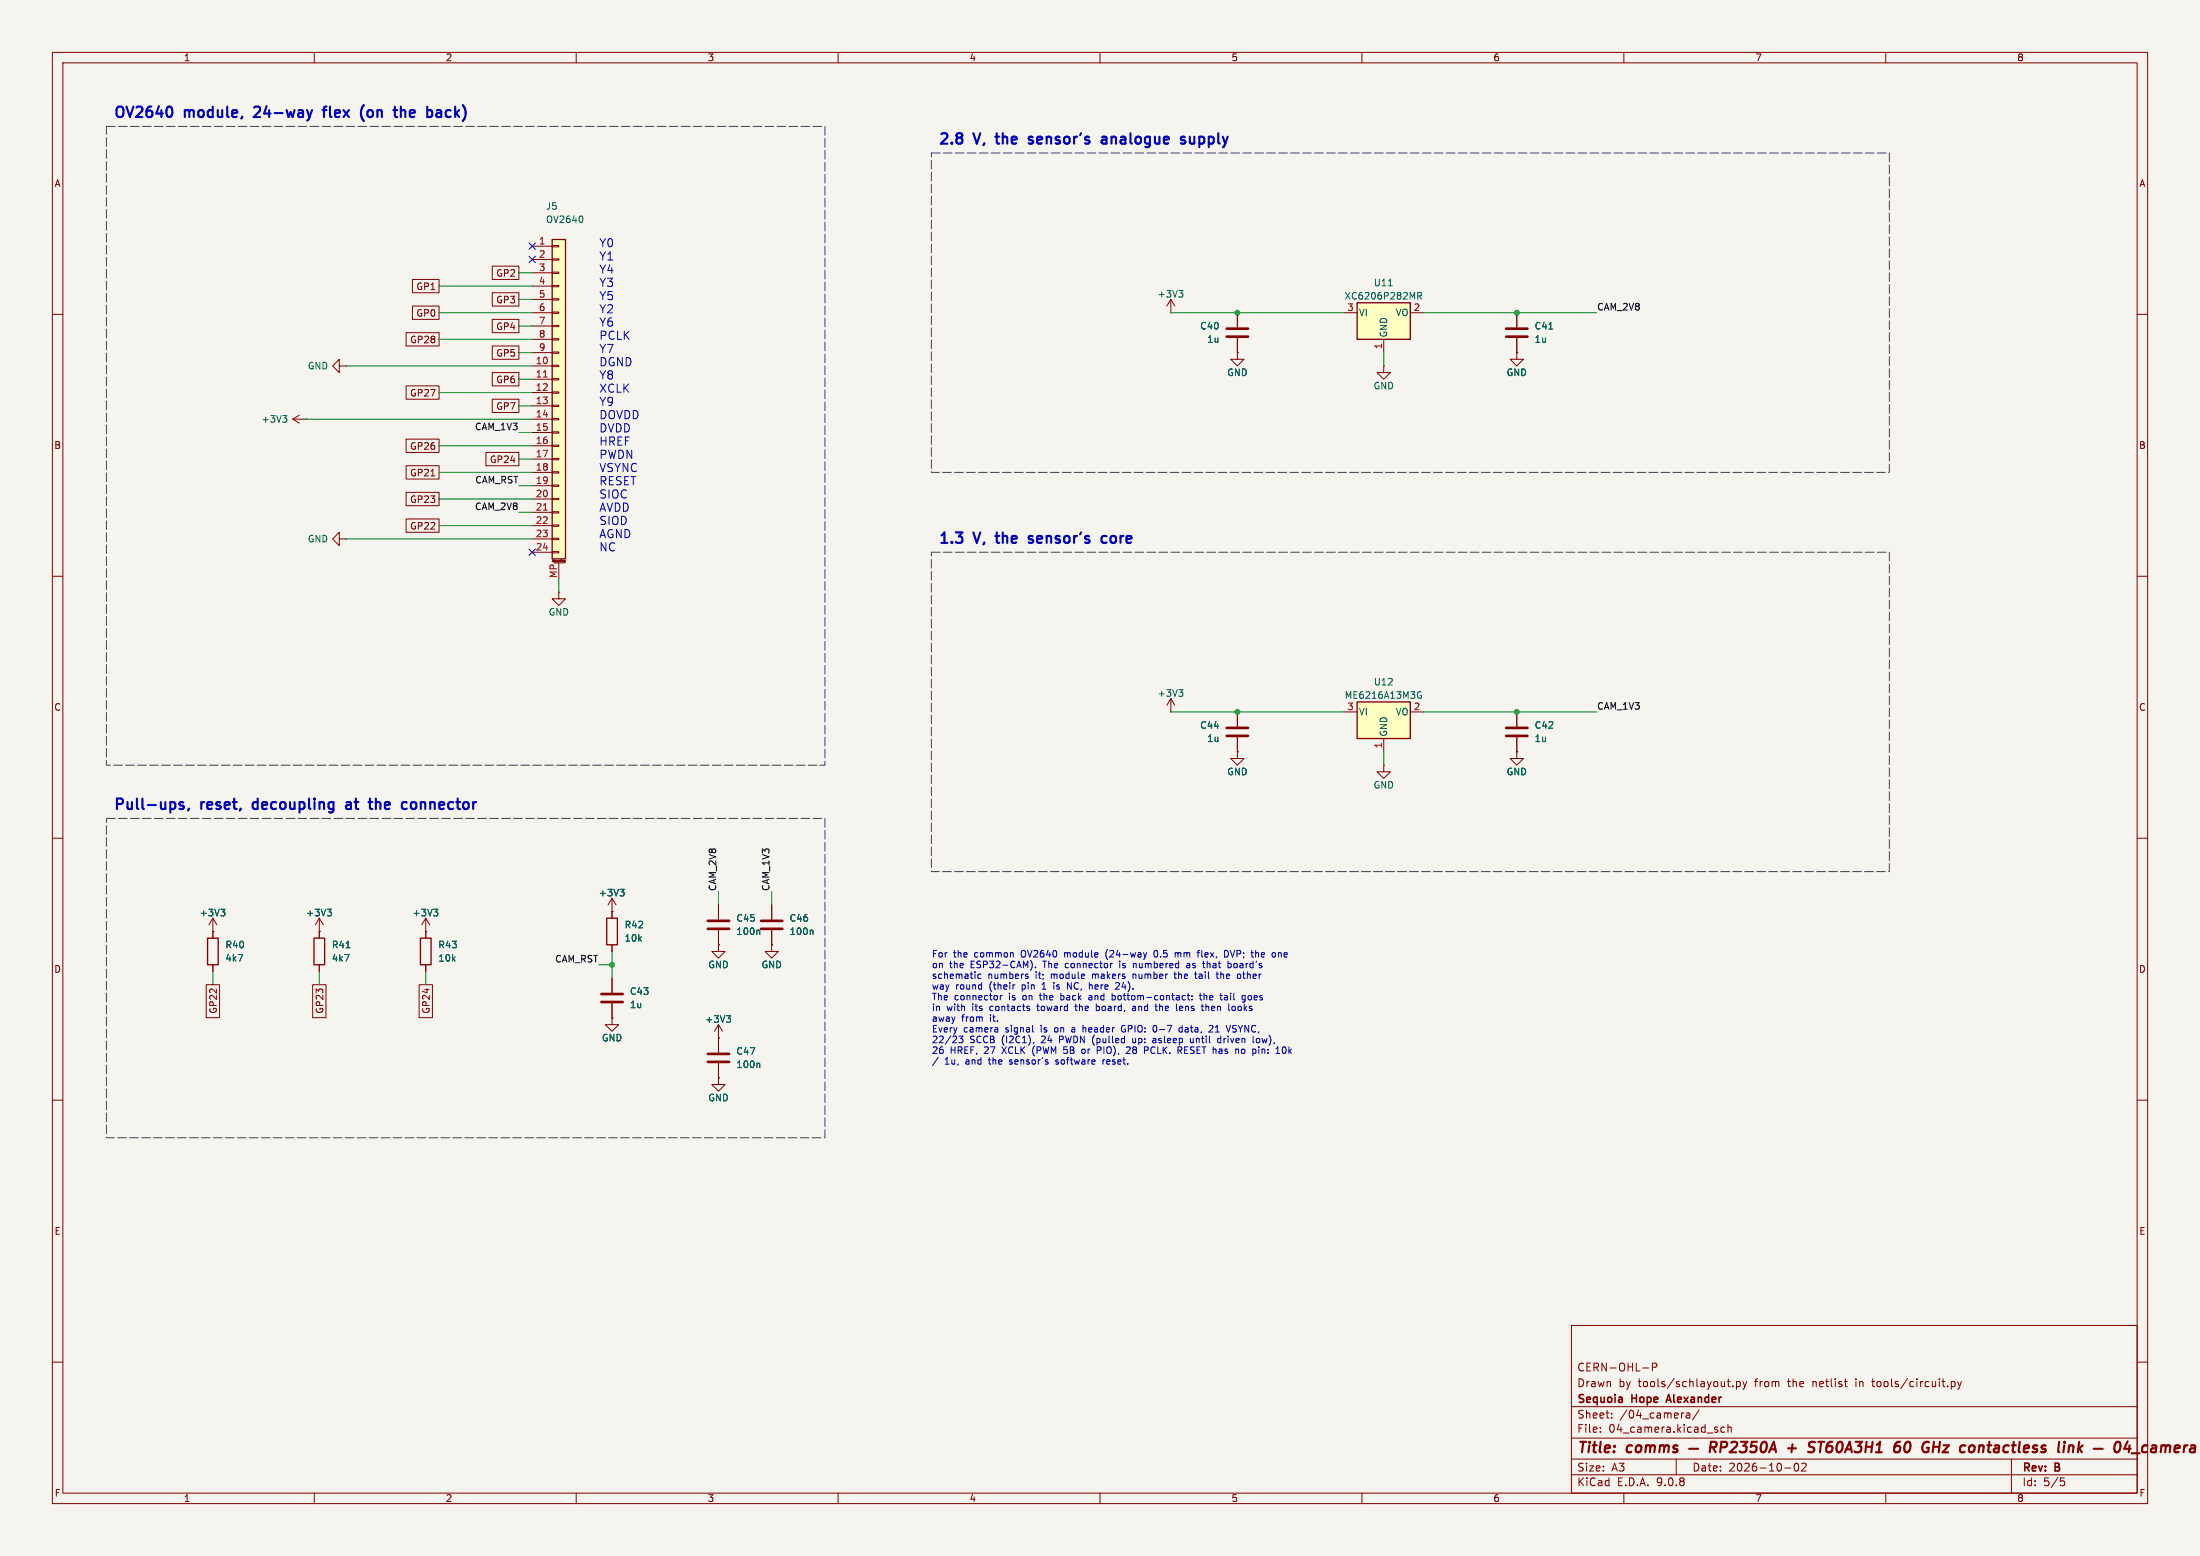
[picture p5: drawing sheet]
<svg xmlns="http://www.w3.org/2000/svg" width="420mm" height="297mm" viewBox="0 0 420 297" stroke-linecap="round" stroke-linejoin="round" font-family="sans-serif">
<path d="M0 0h420v297h-420z" fill="#f5f4ef" stroke="#f5f4ef" stroke-width=".19"/>
<g fill="none" stroke="#840000" stroke-width=".19">
<path d="M10 10h400v277h-400zM12 12h396v273h-396zM60 10v2M110 10v2M160 10v2M210 10v2M260 10v2M310 10v2M360 10v2M10 60h2M236.2 67.3v1.3h1.3l-1.3 1.3-1.3-1.3h1.3M236.2 67.3h.1"/>
<path d="M289.6 67.3v1.3h1.2l-1.2 1.3-1.3-1.3h1.3M289.6 67.3h.1M408 60h2M10 110h2M408 110h2M10 160h2M264.2 146.1v1.2h1.2l-1.2 1.3-1.3-1.3h1.3M264.2 146.1h.1M289.6 143.5v1.3h1.2l-1.2 1.3-1.3-1.3h1.3M289.6 143.5h.1M408 160h2M81.3 177.8v1.3"/>
<path d="M81.3 184.2v1.2M10 210h2M408 210h2M300 253h108v32h-108zM10 260h2M300 278.5h108M300 274.5h108M300 268.5h108M305.5 273.2v.2M305.5 272.5v.1M307.7 270.5v.2M307.7 269.8v.1"/>
<path d="M313.6 261.1h1.1M315.4 261l.8-.1 .1-.2-.1-.4-.2-.1h-.6v1.5M320 278.5v3M321.9 269.8h.6l.1 .9M322.6 270l-.5 .1a.29 .29 0 0 0-.2 .3 .29 .29 0 0 0 .2 .3l.5-.1M324.4 269.1l-1.3 1.9M329.2 272.5l-.4-.1-.3 .3 .2 .6h.5M329.7 263.7h.6M329.9 272.5l.2-.1 .3 .1 .1 .9M329.9 271.9v1.5M330 264.6l.3 .1M330.8 264.5v.2"/>
<path d="M331.5 263.8l.4-.1 .3 .3-.1 .6h-.6M331.5 263.7v1.5M332.7 263.7l.4 1M333.1 264.7l-.4 .5M333.4 263.7l-.3 1M342.7 279.4l.2-.1a.8 .8 0 0 1 .5 .7 .8 .8 0 0 1-.5 .8l-.2-.2-.2-.4zM343.9 279.4l.6-.1 .2 .1 .1 .3-.9 1.1h.9M352.1 263.7h.6M352.5 264.7h.2M357.3 263.7h.6M372.5 263.8l.4-.1 .3 .3-.1 .6h-.6M372.5 263.7v1.5"/>
<path d="M373.7 263.7l.4 1M374.1 264.7l-.4 .5M374.4 263.7l-.3 1M384 278.5v6.5M408 260h2M60 285v2M110 285v2M160 285v2M210 285v2M260 285v2M300 281.5h108M310 285v2"/>
<path d="M340.7 280.2h1.2M360 285v2M393.4 282.1h.7M393.5 282.7h.4l.3 .2-.2 .6-.5 .1"/>
</g>
<g fill="none" stroke="#840000" stroke-width=".4">
<path d="M322.5 276.5h1.7M326.5 276.3h.8a.55 .55 0 0 0 .4-.5 .55 .55 0 0 0-.3-.6h-.8l-.2 2M327 276.3l.5 .9M328.5 276.3h.8a.55 .55 0 0 0 .4-.5 .55 .55 0 0 0-.3-.6h-.8l-.2 2M330.5 275.4l.3-.2h.5l.3 .2v.4l-.1 .3-1.3 1.1h1.2M332.3 275.2h1.3l-.8 .8 .6 .2-.1 .8-.3 .2h-.6l-.3-.2M335.4 275.2h-1l-.2 1 .3-.2 .7 .1 .1 .2-.1 .7-.3 .2h-.5l-.3-.2M336.4 275.4a.46 .46 0 0 1 .5-.2 .46 .46 0 0 1 .4 .4 1.15 1.15 0 0 1-.8 1.6l-.2-.1a1.54 1.54 0 0 1 .1-1.7zM337.7 277.2l.9-2 .4 2M338 276.6h.9M341.3 276.4h1.6M342.2 275.7l-.2 1.5"/>
<path d="M346.5 275.3a.85 .85 0 0 0-1 .1l-.2 .2M347.1 275.2h1.2M347.7 275.2l-.3 2M363.8 275.4a.46 .46 0 0 1 .5-.2 .46 .46 0 0 1 .4 .4 1.15 1.15 0 0 1-.8 1.6l-.2-.1a1.54 1.54 0 0 1 .1-1.7zM369.1 276.2h1.1M370.3 275.2l-.2 2M371 275.9h1.1l-1.2 1.3h1M378.5 275.9l.2 .3-.1 1M396.9 275.2l-.2 2M397 276.4l.4 .8M397.6 275.9l-.9 .7M406.2 275.1l-.7 1.4h1.3"/>
<path d="M406.5 275.9l-.1 1.3M406.9 277.4h1.6M410 276a.66 .66 0 0 0-1 .3l-.1 .5 .2 .3h.7M410.8 276h.8l-.1 1.2M411.6 276.3l-.6 .1a.4 .4 0 0 0-.4 .4 .4 .4 0 0 0 .3 .4l.6-.1M412.6 276.1a.49 .49 0 0 1 .9 .1M412.6 275.9l-.1 1.3M413.5 276.2a.5 .5 0 0 1 .8-.2l-.1 1.2M413.5 276.2l-.2 1M415.1 276.5l1-.2v-.3h-.8l-.2 .9 .2 .3 .6-.1M417 275.9l-.1 1.3M417.6 275.9l-.4 .1-.2 .3"/>
<path d="M418.3 276h.7v1.2M419.1 276.3l-.7 .1a.4 .4 0 0 0-.4 .4 .4 .4 0 0 0 .3 .4l.7-.1"/>
</g>
<path d="M318.2 267.3h.7M318.5 266.2l-.5 1.5" fill="none" stroke="#840000" stroke-width=".3"/>
<path d="M80.3 179.1h2v5.1h-2z" fill="none" stroke="#840000" stroke-width=".25"/>
<path d="M259.1 134h10.1v7h-10.1z" fill="#ffffc2"/>
<path d="M259.1 134h10.1v7h-10.1zM39.6 179.1h2.1v5.1h-2.1zM59.9 179.1h2.1v5.1h-2.1zM115.8 175.3h2.1v5h-2.1z" fill="none" stroke="#840000" stroke-width=".25"/>
<g fill="none" stroke="#840000" stroke-width=".19">
<path d="M57.1 79.2l-1.2 .8M264.2 69.9v1.2h1.2l-1.2 1.3-1.3-1.3h1.3M264.2 69.9h.1M55.9 80l1.2 .8M55.9 80h2.5M58.4 80h.1M256.5 135.9h2.6M269.2 135.9h2.6M264.2 141v2.5M40.6 177.8h.1M40.6 175.3v3.8M40.6 175.3l-.7 1.2"/>
<path d="M40.6 175.3l.8 1.2M61 177.8h.1M61 175.3v3.8M61 175.3l-.8 1.2M61 175.3l.7 1.2M81.3 177.8h.1M81.3 175.3l-.8 1.2M81.3 175.3l.7 1.2M81.3 175.3v2.5M116.8 174h.1M116.8 171.5v3.8M116.8 171.5l-.7 1.2"/>
<path d="M116.8 171.5l.8 1.2M137.2 172.7v2.8M137.2 177.5v2.8M147.3 172.7v2.8M147.3 177.5v2.8M40.6 184.2v1.2M61 184.2v1.2M116.8 194.3v1.3h1.3l-1.3 1.3-1.2-1.3h1.2M116.8 194.3h.1M116.8 180.3v1.3M116.8 186.7v2.8M116.8 191.5v2.8"/>
<path d="M137.2 198.1h.1M137.2 180.3v1.3h1.2l-1.2 1.3-1.3-1.3h1.3M137.2 180.3h.1M137.2 195.6v5.3M137.2 195.6l-.8 1.3M137.2 195.6l.7 1.3M147.3 180.3v1.3h1.3l-1.3 1.3-1.3-1.3h1.3M147.3 180.3h.1M137.2 205.7v1.3h1.2l-1.2 1.3-1.3-1.3h1.3M137.2 205.7h.1M137.2 202.9v2.8"/>
</g>
<g fill="none" stroke="#006464" stroke-width=".19">
<path d="M54 79.3h.8l-.5 .5M54.5 79.8l.3 .2v.3l-.3 .3M271.1 132.8h.3l-.1 .4h-.5l-.2-.2M271.3 132.1h-.5l-.2 .2M42.2 173.6h.7l-.4 .4M42.7 174l.2 .3v.3l-.2 .2M62.5 173.6h.8l-.5 .4M63 174l.3 .3v.3l-.3 .2M82.8 173.6h.8l-.4 .4M83.3 174l.3 .3v.3l-.3 .2M118.4 169.7h.7l-.4 .5M118.9 170.2l.2 .3v.3l-.2 .2"/>
<path d="M144.9 177.5l.1 .2v.7M155 177.5l.2 .2v.7M66.1 180.9h.7M138.7 193.9h.8l-.5 .5M139.2 194.4l.3 .2v.3l-.3 .2M144.9 202.9l.1 .2v.7"/>
</g>
<path d="M135.1 175.8h4.1M135.1 177.3h4.1M145.3 175.8h4.1M145.3 177.3h4.1M114.8 189.7h4.1M114.8 191.3h4.1M135.1 201.2h4.1M135.1 202.7h4.1" fill="none" stroke="#840000" stroke-width=".51"/>
<path d="M105.4 45.7h2.5v61h-2.5z" fill="#ffffc2"/>
<path d="M105.4 45.7h2.5v61h-2.5z" fill="none" stroke="#840000" stroke-width=".25"/>
<g fill="none" stroke="#840000" stroke-width=".19">
<path d="M101.6 47h3.8M101.6 49.5h3.8M101.6 52.1h3.8M101.6 54.6h3.8M101.6 57.2h3.8M101.6 59.7h3.8M105.4 46.9h1.3v.2h-1.3zM105.4 49.4h1.3v.3h-1.3zM105.4 51.9h1.3v.3h-1.3zM105.4 54.5h1.3v.2h-1.3zM105.4 57h1.3v.3h-1.3zM105.4 59.6h1.3v.2h-1.3z"/>
<path d="M223.5 59.7h.1M223.5 57.2l-.7 1.2M223.5 57.2l.8 1.2M223.5 57.2v2.5M236.2 59.7v2.8M289.6 59.7v2.8M64.8 69.9v-1.3l-1.3 1.3 1.3 1.2v-1.2h1.2M66 69.9h.1M101.6 62.2h3.8M101.6 64.8h3.8M101.6 67.3h3.8M101.6 69.9h3.8"/>
<path d="M101.6 72.4h3.8M101.6 74.9h3.8M101.6 77.5h3.8M105.4 62.1h1.3v.3h-1.3zM105.4 64.6h1.3v.3h-1.3zM105.4 67.2h1.3v.2h-1.3zM105.4 69.7h1.3v.3h-1.3zM105.4 72.3h1.3v.2h-1.3zM105.4 74.8h1.3v.3h-1.3zM105.4 77.3h1.3v.3h-1.3zM105.4 79.9h1.3v.2h-1.3zM236.2 64.5v2.8"/>
<path d="M289.6 64.5v2.8M101.6 80h3.8M101.6 82.6h3.8M101.6 85.1h3.8M101.6 87.6h3.8M101.6 90.2h3.8M101.6 92.7h3.8M101.6 95.3h3.8M101.6 97.8h3.8M105.4 82.4h1.3v.3h-1.3zM105.4 85h1.3v.2h-1.3zM105.4 87.5h1.3v.3h-1.3z"/>
<path d="M105.4 90h1.3v.3h-1.3zM105.4 92.6h1.3v.2h-1.3zM105.4 95.1h1.3v.3h-1.3zM105.4 97.7h1.3v.2h-1.3zM64.8 102.9v-1.3l-1.3 1.3 1.3 1.2v-1.2h1.2M66 102.9h.1M101.6 100.3h3.8M101.6 102.9h3.8M101.6 105.4h3.8M105.4 100.2h1.3v.3h-1.3zM105.4 102.7h1.3v.3h-1.3zM105.4 105.3h1.3v.2h-1.3z"/>
<path d="M105.7 107.4h2M106.7 113v1.3h1.2l-1.2 1.3-1.3-1.3h1.3M106.7 113h.1M106.7 107.4v3.1M107.7 107.3v.1M107.7 107.2h.1M107.7 107v.2M107.7 107h.2l-.1 .3M107.7 107.2h.2M107.7 107h.1M107.7 107.4h.1M107.8 107.3v.1"/>
<path d="M223.5 135.9h.1M223.5 133.4v2.5M223.5 133.4l-.7 1.2M223.5 133.4l.8 1.2M236.2 135.9v2.8M289.6 135.9v2.8M236.2 143.5v1.3h1.3l-1.3 1.3-1.3-1.3h1.3M236.2 143.5h.1M236.2 140.7v2.8M289.6 140.7v2.8"/>
</g>
<path d="M103.7 72h.8M103.7 97.4h.8" fill="none" stroke="#a90000" stroke-width=".19"/>
<path d="M111.1 41.3l.2 .4-.2 .7M225 55.4h.8l-.4 .5M225.6 55.9l.2 .3v.3l-.2 .2M295.7 62.8h.7M225 131.6h.8l-.4 .5M225.6 132.1l.2 .3v.3l-.2 .2" fill="none" stroke="#006464" stroke-width=".19"/>
<path d="M234.2 62.7h4.1M234.2 64.3h4.1M287.5 62.7h4.1M287.5 64.3h4.1M234.2 138.9h4.1M287.5 138.9h4.1M234.2 140.5h4.1M287.5 140.5h4.1" fill="none" stroke="#840000" stroke-width=".51"/>
<path d="M259.1 57.8h10.1v7h-10.1z" fill="#ffffc2"/>
<path d="M259.1 57.8h10.1v7h-10.1z" fill="none" stroke="#840000" stroke-width=".25"/>
<g fill="none" stroke="#840000" stroke-width=".19">
<path d="M78.7 58.4h5.1v2.6h-5.1zM78.7 53.3h5.1v2.6h-5.1zM94 55.9h5.1v2.5h-5.1zM94 50.8h5.1v2.5h-5.1zM236.2 59.7v2.8M256.5 59.7h2.6M269.2 59.7h2.6M289.6 59.7v2.8M77.5 73.7h6.3v2.5h-6.3zM77.5 63.5h6.3v2.5h-6.3zM94 61h5.1v2.5h-5.1zM94 76.2h5.1v2.5h-5.1z"/>
<path d="M94 71.1h5.1v2.6h-5.1zM94 66h5.1v2.6h-5.1zM236.2 67.3h.1M236.2 64.5v2.8M264.2 64.8v2.5M289.6 67.3h.1M289.6 64.5v2.8M77.5 88.9h6.3v2.5h-6.3zM77.5 94h6.3v2.5h-6.3zM77.5 83.8h6.3v2.6h-6.3zM77.5 99.1h6.3v2.5h-6.3zM82.3 90.8h.7"/>
<path d="M92.8 86.4h6.3v2.5h-6.3zM236.2 135.9v2.8M289.6 135.9v2.8M236.2 143.5h.1M236.2 140.7v2.8M289.6 143.5h.1M289.6 140.7v2.8M40.6 177.8h.1M40.6 177.8v1.3M61 177.8h.1M61 177.8v1.3M81.3 177.8h.1"/>
<path d="M81.3 177.8v1.3M116.8 174h.1M116.8 174v1.3M137.2 172.7v2.8M137.2 177.5v2.8M147.3 172.7v2.8M147.3 177.5v2.8M39.4 188h2.5v6.3h-2.5zM40.6 184.2v1.2M59.7 188h2.5v6.3h-2.5zM61 184.2v1.2M80 188h2.6v6.3h-2.6z"/>
<path d="M81.3 184.2v1.2M116.8 194.3h.1M116.8 180.3v1.3M116.8 186.7v2.8M116.8 191.5v2.8M137.2 198.1h.1M137.2 180.3h.1M137.2 198.1v2.8M147.3 180.3h.1M137.2 205.7h.1M137.2 202.9v2.8"/>
</g>
<g fill="none" stroke="#006464" stroke-width=".19">
<path d="M265.1 54.6h.7M270.7 56.5l.6-.1 .1-.2-.1-.3-.6-.1v1.3M271 56.5l.4 .6M295.7 62.8h.7M42.2 173.6h.7l-.4 .4M42.7 174l.2 .3v.3l-.2 .2M62.5 173.6h.8l-.5 .4M63 174l.3 .3v.3l-.3 .2M82.8 173.6h.8l-.4 .4M83.3 174l.3 .3v.3l-.3 .2M118.4 169.7h.7l-.4 .5M118.9 170.2l.2 .3v.3l-.2 .2"/>
<path d="M144.9 177.5l.1 .2v.7M155 177.5l.2 .2v.7M66.1 180.9h.7M138.7 193.9h.8l-.5 .5M139.2 194.4l.3 .2v.3l-.3 .2M144.9 202.9l.1 .2v.7"/>
</g>
<g fill="none" stroke="#009600" stroke-width=".19">
<path d="M83.8 59.7h17.8M83.8 54.6h17.8M99.1 52.1h2.5M99.1 57.2h2.5M223.5 59.7h33M271.8 59.7h33M66 69.9h35.6M83.8 74.9h17.8M83.8 64.8h17.8M99.1 62.2h2.5M99.1 67.3h2.5M99.1 72.4h2.5"/>
<path d="M99.1 77.5h2.5M264.2 67.3v2.6M58.4 80h43.2M83.8 85.1h17.8M83.8 90.2h17.8M83.8 95.3h17.8M99.1 82.6h2.5M99.1 87.6h2.5M99.1 92.7h2.5M99.1 97.8h2.5M66 102.9h35.6M83.8 100.3h17.8"/>
<path d="M106.7 110.5v2.5M223.5 135.9h33M271.8 135.9h33M264.2 143.5v2.6M137.2 170.2v2.5M147.3 170.2v2.5M40.6 185.4v2.6M61 185.4v2.6M81.3 185.4v2.6M114.3 184.2h2.5M116.8 181.6v5.1"/>
</g>
<path d="M101 46.4l1.2 1.2M101 48.9l1.2 1.2M102.2 46.4l-1.2 1.2M102.2 48.9l-1.2 1.2M101 104.8l1.2 1.2M102.2 104.8l-1.2 1.2" fill="none" stroke="#000084" stroke-width=".19"/>
<g fill="none" stroke="#0000c2" stroke-width=".4">
<path d="M32.6 20.4a1.5 1.5 0 0 1 0 1.8M48.6 20.4l-.1 .1M49.6 21.2l-1.2 1.1h1.3M61.6 21h.7M62.3 20.3l-.4 .1v.2v1.7M69.2 22.7l.3 .4M69.5 20.1l-.3 .3M70.5 21l-.4 .4v.6l.4 .3M76.5 21.2a.5 .5 0 0 1 .9 .1v1M76.5 20.3v2M83.6 21h.3l.3 .3v1M84.2 22.2l-.6 .1"/>
<path d="M84.2 21.5l-.6 .1M190 26.1h.8M197.1 26.2l-.4-.1-.3 .3 .1 .3 .6 .2v.4h-.7M210.3 27.1l.3 .3 .6-.1M210.4 26.2h.7l.1 1.2M211.2 26.6l-.6 .1-.3 .2M225.7 26.1l.5 .1M225.7 26.8l.5 .1 .1 .2-.3 .3h-.4M227.1 26.1l.1 1.2h.7M190 102.3h.8M197.1 102.4l-.4-.1-.3 .3 .1 .3 .6 .2v.4h-.7M210.3 103.2l.4 .4 .5-.1"/>
<path d="M211.2 102.4l-.5-.1-.4 .4M35 153.2l-.5-.1-.3 .3 .1 .3 .7 .2v.4h-.8M36 154.3l-.1 .4M48.3 153.3v.9M66.1 153.2l.6-.1 .3 .3M67 153.6l-.7 .1a.39 .39 0 0 0-.3 .3 .39 .39 0 0 0 .3 .4l.7-.1M71.8 152.4v2M72.3 153.1l-.5 .2M79.3 153.2a.54 .54 0 0 0-.9 .3v.5a.54 .54 0 0 0 .9 .3"/>
</g>
<g fill="none" stroke="#0000c2" stroke-width=".19">
<path d="M183 197.8h.8l-.4 .5 .4 .1v.5l-.2 .1-.6-.1M186.7 186v.7l.2 .1 .4-.1M190.3 196.1l.2 .2v.7M190.5 196.9l-.1 .1M190.5 196.5h-.1M191 190v.9M191 190.1v.2M193.4 181.9v.8M193.7 188h-.2M195.9 186.3l.3 .1 .1 .2-.4 .2M196.2 192.5h.3l.1 .2-.4 .2M196.2 192.1h.3"/>
<path d="M196.9 183.6l.2 .5-.2 .7M197.1 196.8l.2 .2M197.4 199l-.1 .2M197.7 184.6v.1M198.9 188.8h.8M201.2 188v.8M202.5 189.6v1.3M202.5 190.8l.1 .1M202.6 190l-.1 .1M203.8 188.8v-1.3l.7 1.3M204.8 196.1l-.2 .1M204.8 196.5l-.2 .2 .2 .3"/>
<path d="M205.2 192.1h.5M205.4 191.6v1.2M206.7 195.7v1.3M207.1 196.1l-.4 .2M208 190h.3M208 188h.3l.2 .2M208.3 190.4h-.3l-.2 .2 .1 .2 .4 .1M209.3 192.8l.3 .1M209.3 191.6v1.3M209.5 199.8v1.3M209.6 192.1h-.3M211.2 181.6l-.1 .5 .1 .7"/>
<path d="M212.3 190.1l.4-.1 .2 .1M212.3 189.6v1.3M212.9 190.7l-.2 .2-.4-.1M213.7 187.9l-.8 .9h.8M213.8 183.9v.8M214.6 196.5h.3M214.7 195.7a.61 .61 0 0 0-.6 .7 .61 .61 0 0 0 .7 .5M215 199.9l.5-.1 .3 .3M216.2 192.1h.5M216.2 198.2v.7l.4 .1M216.3 185.9v.9M216.4 183.9v.8"/>
<path d="M216.5 185.9l-.2 .1M216.8 192.4h-.4l-.2 .2 .2 .3 .4-.1M218.9 181.8l-.3 .9M220.1 198.3h.5M220.4 195.7a.68 .68 0 0 1 .5 .7 .68 .68 0 0 1-.5 .6M220.5 192.1h.5M220.7 198.5l-.5 .1-.1 .1 .1 .3h.5M220.7 192.8l.3 .1M220.7 181.4a.68 .68 0 0 0-.4 .6 .68 .68 0 0 0 .4 .7M224.1 185.9h.5M224.3 185.5v1.1l.3 .2M224.3 181.8v.9"/>
<path d="M224.3 182l.4-.2 .2 .2M225.6 192.1l-.4 .1 .1 .6 .3 .1M225.7 196.2l-.4-.1-.2 .3 .1 .5h.5M225.7 195.7v1.3M225.8 192.4l-.6 .1M225.9 190l.4 .1M226.3 190.8l-.4 .1M226.6 183.9h.5M226.6 190h.5M226.8 189.6v1.1l.3 .2M227.1 184.2h-.4l-.2 .2 .2 .3h.4M227.2 198.2l.1 .8h.3l.2-.1"/>
<path d="M227.6 190.7v.2M227.6 190.1v.1M227.8 198.2v.8M228 185.9h.5M228.2 185.5v1.1l.3 .2M228.5 181.8h.5M228.9 190h.5M229 181.4l-.3 .2M229.1 189.6v1.1l.3 .2M229.7 183.5v1M229.9 184.7h.1M230.2 191.6v1.3"/>
<path d="M230.6 192.1l-.4 .1M230.9 195.8l.4-.1 .2 .4-.7 .9h.7M232.1 185.9h.5M232.3 185.5v1.1l.3 .2M232.9 190h.5M233.1 198.3l-.4-.1-.3 .2 .2 .6h.5M233.1 197.8v1.2M233.2 190.9h.2M233.8 181.4a.64 .64 0 0 1 .7 .6 .64 .64 0 0 1-.7 .7zM233.9 190l-.1 .1M233.9 190.4l-.2 .2 .2 .3M234.8 183.9h-.4"/>
<path d="M234.9 183.9l.1 .2v.5l-.2 .1h-.4M234.9 195.7l-.4 1.3M235.2 192.2l.2-.1 .4 .1v.5l-.1 .1-.3 .1-.2-.1zM235.3 196.9l.5 .1M235.5 195.7l-.2 .3 .2 .3M236.4 185.9l.3 .1 .2 .2-.1 .5-.4 .1M237.2 190.1h.5M237.2 190.8h.5M237.7 190v1l-.2 .3-.3-.1M239.2 198.9l.2 .1M239.9 198.3l-.1 .1 .1 .5 .2 .1h.3M240.1 181.8l-.3 .1"/>
<path d="M240.3 199.8v.1M244.1 181.8v.9M244.2 181.8l-.1 .2M245 199.9l.1-.1a.68 .68 0 0 1 .4 .6 .68 .68 0 0 1-.4 .7l-.3-.3v-.5M179.1 201.8l-1.1 1.6M201.5 202.5l.2 .2M201.5 203.1h.2M203.1 201l.1 .1M206.6 200.4v.6l.3 .1M210.1 200.4l-.6 .1M210.6 202.3v.8M210.6 202.4v.1"/>
<path d="M215.8 200.2l-.8 .9h.8M219.1 200.4l-.6 .1M225.2 200.5l.4 .6M225.5 200.4l-.1 .1M237.5 200.3l-.3-.1-.2 .3v.5l.2 .1 .3-.1"/>
</g>
<path d="M20.3 24.1h137.2v122h-137.2zM177.8 29.2h182.9v61h-182.9zM177.8 105.4h182.9v61h-182.9zM20.3 156.2h137.2v61h-137.2z" fill="none" stroke="#484848" stroke-width=".19" stroke-dasharray="1.7 .6"/>
<g fill="#009600" stroke="#009600" stroke-width=".19">
<circle cx="236.2" cy="59.7" r=".46"/>
<circle cx="289.6" cy="59.7" r=".46"/>
<circle cx="289.6" cy="135.9" r=".46"/>
<circle cx="236.2" cy="135.9" r=".46"/>
<circle cx="116.8" cy="184.2" r=".46"/>
</g>
<g font-size="2.8" fill="#0000c2">
<text x="21.6" y="22.6">OV2640</text>
<text x="35.3" y="22.6">module,</text>
<text x="49.5" y="22.6">24-way</text>
<text x="63.5" y="22.6">flex</text>
<text x="71.4" y="22.6">(on</text>
<text x="78.6" y="22.6">the</text>
<text x="85.6" y="22.6">back)</text>
<text x="179.1" y="27.7">2.8</text>
<text x="186.2" y="27.7">V,</text>
<text x="191.1" y="27.7">the</text>
<text x="198.1" y="27.7">sensor's</text>
<text x="212.8" y="27.7">analogue</text>
<text x="228.8" y="27.7">supply</text>
<text x="179.1" y="103.9">1.3</text>
<text x="186.2" y="103.9">V,</text>
<text x="191.1" y="103.9">the</text>
<text x="198.1" y="103.9">sensor's</text>
<text x="212.8" y="103.9">core</text>
<text x="21.6" y="154.7">Pull-ups,</text>
<text x="38.5" y="154.7">reset,</text>
<text x="49.2" y="154.7">decoupling</text>
<text x="67.8" y="154.7">at</text>
<text x="73.1" y="154.7">the</text>
<text x="80.1" y="154.7">connector</text>
</g>
<g font-size="2.8" fill="#840000">
<text x="301" y="277.9">Title:</text>
<text x="310.6" y="277.9">comms</text>
<text x="343.7" y="277.9">+</text>
<text x="348.5" y="277.9">ST60A3H1</text>
<text x="365.7" y="277.9">60</text>
<text x="371.8" y="277.9">GHz</text>
<text x="379.9" y="277.9">contactless</text>
<text x="399.3" y="277.9">link</text>
</g>
<g font-size="2.2" fill="#0000c2">
<text x="114.3" y="47.5">Y0</text>
<text x="114.3" y="50">Y1</text>
<text x="114.3" y="52.5">Y4</text>
<text x="114.3" y="55.1">Y3</text>
<text x="114.3" y="57.6">Y5</text>
<text x="114.3" y="60.1">Y2</text>
<text x="114.3" y="62.6">Y6</text>
<text x="114.3" y="65.2">PCLK</text>
<text x="114.3" y="67.7">Y7</text>
<text x="114.3" y="70.2">DGND</text>
<text x="114.3" y="72.7">Y8</text>
<text x="114.3" y="75.3">XCLK</text>
<text x="114.3" y="77.8">Y9</text>
<text x="114.3" y="80.3">DOVDD</text>
<text x="114.3" y="82.8">DVDD</text>
<text x="114.3" y="85.4">HREF</text>
<text x="114.3" y="87.9">PWDN</text>
<text x="114.3" y="90.4">VSYNC</text>
<text x="114.3" y="92.9">RESET</text>
<text x="114.3" y="95.5">SIOC</text>
<text x="114.3" y="98">AVDD</text>
<text x="114.3" y="100.5">SIOD</text>
<text x="114.3" y="103">AGND</text>
<text x="114.3" y="105.6">NC</text>
</g>
<g font-size="2.1" fill="#840000">
<text x="301" y="262">CERN-OHL-P</text>
<text x="301" y="268.2">Sequoia</text>
<text x="301" y="265">Drawn</text>
<text x="309" y="265">by</text>
<text x="311.6" y="268.2">Hope</text>
<text x="312.8" y="265">tools/schlayout.py</text>
<text x="318.9" y="268.2">Alexander</text>
<text x="335.2" y="265">from</text>
<text x="341.6" y="265">the</text>
<text x="346.4" y="265">netlist</text>
<text x="354.8" y="265">in</text>
<text x="358.2" y="265">tools/circuit.py</text>
<text x="301" y="273.7">File:</text>
<text x="301" y="271">Sheet:</text>
<text x="307.1" y="273.7">04_camera.kicad_sch</text>
<text x="309.2" y="271">/04_camera/</text>
<text x="301" y="281.1">Size:</text>
<text x="307.6" y="281.1">A3</text>
<text x="323" y="281.1">Date:</text>
<text x="330" y="281.1">2026-10-02</text>
<text x="386" y="281.3">Rev:</text>
<text x="392.4" y="281.3">B</text>
<text x="301" y="283.9">KiCad</text>
<text x="308.7" y="283.9">E.D.A.</text>
<text x="316.3" y="283.9">9.0.8</text>
<text x="386" y="283.9">Id:</text>
<text x="390.1" y="283.9">5/5</text>
</g>
<g font-size="1.8" fill="#840000">
<text x="35" y="11.9">1</text>
<text x="85" y="11.9">2</text>
<text x="135" y="11.9">3</text>
<text x="185" y="11.9">4</text>
<text x="235" y="11.9">5</text>
<text x="285" y="11.9">6</text>
<text x="335" y="11.9">7</text>
<text x="385" y="11.9">8</text>
<text x="10.3" y="35.9">A</text>
<text x="408.3" y="35.9">A</text>
<text x="94.6" y="53">GP2</text>
<text x="79.4" y="55.6">GP1</text>
<text x="94.6" y="58.1">GP3</text>
<text x="78.2" y="65.7">GP28</text>
<text x="79.4" y="60.6">GP0</text>
<text x="94.6" y="63.2">GP4</text>
<text x="94.6" y="68.3">GP5</text>
<text x="78.2" y="75.9">GP27</text>
<text x="94.6" y="73.3">GP6</text>
<text x="94.6" y="78.4">GP7</text>
<text x="10.3" y="85.9">B</text>
<text x="78.2" y="86">GP26</text>
<text x="93.4" y="88.6">GP24</text>
<text x="408.2" y="85.9">B</text>
<text x="78.2" y="91.1">GP21</text>
<text x="78.2" y="96.2">GP23</text>
<text x="78.2" y="101.3">GP22</text>
<text x="10.3" y="135.9">C</text>
<text x="408.2" y="135.9">C</text>
<text x="10.3" y="185.9">D</text>
<text x="408.2" y="185.9">D</text>
<text x="41.6" y="193.6" transform="rotate(-90 41.6 193.6)">GP22</text>
<text x="61.9" y="193.6" transform="rotate(-90 61.9 193.6)">GP23</text>
<text x="82.2" y="193.6" transform="rotate(-90 82.2 193.6)">GP24</text>
<text x="10.3" y="235.9">E</text>
<text x="408.3" y="235.9">E</text>
<text x="10.3" y="285.9">F</text>
<text x="35" y="286.9">1</text>
<text x="85" y="286.9">2</text>
<text x="135" y="286.9">3</text>
<text x="185" y="286.9">4</text>
<text x="235" y="286.9">5</text>
<text x="285" y="286.9">6</text>
<text x="335" y="286.9">7</text>
<text x="385" y="286.9">8</text>
<text x="408.3" y="285.9">F</text>
</g>
<g font-size="1.8" fill="#006464">
<text x="104.1" y="40.2">J5</text>
<text x="104.1" y="42.8">OV2640</text>
<text x="220.9" y="57">+3V3</text>
<text x="256.6" y="57.4">XC6206P282MR</text>
<text x="262.2" y="54.8">U11</text>
<text x="229" y="63.1">C40</text>
<text x="230.3" y="65.6">1u</text>
<text x="259.3" y="60.6">VI</text>
<text x="265" y="64.5" transform="rotate(-90 265 64.5)">GND</text>
<text x="266.4" y="60.6">VO</text>
<text x="292.9" y="65.6">1u</text>
<text x="292.9" y="63.1">C41</text>
<text x="58.7" y="70.7">GND</text>
<text x="234.2" y="72">GND</text>
<text x="287.5" y="72">GND</text>
<text x="262.1" y="74.5">GND</text>
<text x="49.8" y="80.9">+3V3</text>
<text x="58.7" y="103.7">GND</text>
<text x="104.6" y="117.7">GND</text>
<text x="262.2" y="131">U12</text>
<text x="220.9" y="133.2">+3V3</text>
<text x="256.6" y="133.6">ME6216A13M3G</text>
<text x="259.3" y="136.8">VI</text>
<text x="266.4" y="136.8">VO</text>
<text x="229" y="139.3">C44</text>
<text x="230.3" y="141.8">1u</text>
<text x="265" y="140.7" transform="rotate(-90 265 140.7)">GND</text>
<text x="292.9" y="141.8">1u</text>
<text x="292.9" y="139.3">C42</text>
<text x="234.2" y="148.2">GND</text>
<text x="287.5" y="148.2">GND</text>
<text x="262.1" y="150.7">GND</text>
<text x="114.2" y="171.3">+3V3</text>
<text x="38" y="175.1">+3V3</text>
<text x="58.3" y="175.1">+3V3</text>
<text x="78.6" y="175.1">+3V3</text>
<text x="119.1" y="179.9">10k</text>
<text x="119.1" y="177.4">R42</text>
<text x="140.5" y="178.7">100n</text>
<text x="140.5" y="176.1">C45</text>
<text x="150.6" y="178.7">100n</text>
<text x="150.6" y="176.1">C46</text>
<text x="42.9" y="183.7">4k7</text>
<text x="42.9" y="181.2">R40</text>
<text x="63.3" y="183.7">4k7</text>
<text x="63.3" y="181.2">R41</text>
<text x="83.6" y="183.7">10k</text>
<text x="83.6" y="181.2">R43</text>
<text x="135.1" y="185">GND</text>
<text x="145.3" y="185">GND</text>
<text x="120.2" y="190.1">C43</text>
<text x="120.2" y="192.6">1u</text>
<text x="134.5" y="195.4">+3V3</text>
<text x="114.8" y="199">GND</text>
<text x="140.5" y="201.5">C47</text>
<text x="140.5" y="204.1">100n</text>
<text x="135.1" y="210.4">GND</text>
</g>
<g font-size="1.8" fill="#a90000">
<text x="102.8" y="46.7">1</text>
<text x="102.8" y="49.3">2</text>
<text x="102.8" y="51.8">3</text>
<text x="102.8" y="54.4">4</text>
<text x="102.8" y="56.9">5</text>
<text x="102.8" y="59.4">6</text>
<text x="257.1" y="59.4">3</text>
<text x="269.8" y="59.4">2</text>
<text x="102.8" y="62">7</text>
<text x="102.8" y="64.5">8</text>
<text x="102.2" y="69.6">10</text>
<text x="102.8" y="67.1">9</text>
<text x="263.9" y="66.7" transform="rotate(-90 263.9 66.7)">1</text>
<text x="102.2" y="72.1">11</text>
<text x="102.2" y="74.7">12</text>
<text x="102.2" y="77.2">13</text>
<text x="102.2" y="79.8">14</text>
<text x="102.2" y="82.3">15</text>
<text x="102.2" y="84.8">16</text>
<text x="102.2" y="87.4">17</text>
<text x="102.2" y="89.9">18</text>
<text x="102.2" y="92.5">19</text>
<text x="102.2" y="95">20</text>
<text x="102.2" y="97.5">21</text>
<text x="102.2" y="100.1">22</text>
<text x="102.2" y="102.6">23</text>
<text x="102.2" y="105.2">24</text>
<text x="106.4" y="110.4" transform="rotate(-90 106.4 110.4)">MP</text>
<text x="257.1" y="135.6">3</text>
<text x="269.8" y="135.6">2</text>
<text x="263.9" y="142.9" transform="rotate(-90 263.9 142.9)">1</text>
</g>
<g font-size="1.8" fill="#0f0f0f">
<text x="304.8" y="59.3">CAM_2V8</text>
<text x="90.6" y="82.2">CAM_1V3</text>
<text x="90.6" y="92.4">CAM_RST</text>
<text x="90.6" y="97.4">CAM_2V8</text>
<text x="304.8" y="135.5">CAM_1V3</text>
<text x="136.8" y="170.2" transform="rotate(-90 136.8 170.2)">CAM_2V8</text>
<text x="147" y="170.2" transform="rotate(-90 147 170.2)">CAM_1V3</text>
<text x="105.9" y="183.8">CAM_RST</text>
</g>
<g font-size="1.8" fill="#0000c2">
<text x="177.8" y="183.1">For</text>
<text x="177.8" y="185.1">on</text>
<text x="181.3" y="185.1">the</text>
<text x="182" y="183.1">the</text>
<text x="185.4" y="185.1">ESP32-CAM).</text>
<text x="186.1" y="183.1">common</text>
<text x="195.2" y="183.1">OV2640</text>
<text x="199.5" y="185.1">The</text>
<text x="203.6" y="183.1">module</text>
<text x="203.8" y="185.1">connector</text>
<text x="211.7" y="183.1">(24-way</text>
<text x="214.4" y="185.1">is</text>
<text x="217.2" y="185.1">numbered</text>
<text x="221.2" y="183.1">0.5</text>
<text x="225.4" y="183.1">mm</text>
<text x="227.6" y="185.1">as</text>
<text x="229.9" y="183.1">flex,</text>
<text x="231" y="185.1">that</text>
<text x="235.2" y="183.1">DVP;</text>
<text x="235.9" y="185.1">board's</text>
<text x="240.6" y="183.1">the</text>
<text x="244.7" y="183.1">one</text>
<text x="177.8" y="187.2">schematic</text>
<text x="177.8" y="189.2">way</text>
<text x="177.8" y="191.3">The</text>
<text x="182.2" y="191.3">connector</text>
<text x="182.4" y="189.2">round</text>
<text x="188.6" y="187.2">numbers</text>
<text x="189" y="189.2">(their</text>
<text x="192.7" y="191.3">is</text>
<text x="195.3" y="189.2">pin</text>
<text x="195.5" y="191.3">on</text>
<text x="197.8" y="187.2">it;</text>
<text x="199" y="191.3">the</text>
<text x="199.4" y="189.2">1</text>
<text x="200.9" y="187.2">module</text>
<text x="201.8" y="189.2">is</text>
<text x="203.1" y="191.3">back</text>
<text x="204.6" y="189.2">NC,</text>
<text x="208.7" y="191.3">and</text>
<text x="209" y="187.2">makers</text>
<text x="209" y="189.2">here</text>
<text x="213.3" y="191.3">bottom-contact:</text>
<text x="214.3" y="189.2">24).</text>
<text x="216.9" y="187.2">number</text>
<text x="225.1" y="187.2">the</text>
<text x="229.2" y="187.2">tail</text>
<text x="230.3" y="191.3">the</text>
<text x="233.6" y="187.2">the</text>
<text x="234.5" y="191.3">tail</text>
<text x="237.7" y="187.2">other</text>
<text x="238.8" y="191.3">goes</text>
<text x="177.8" y="193.3">in</text>
<text x="177.8" y="195.4">away</text>
<text x="177.8" y="197.4">Every</text>
<text x="180.7" y="193.3">with</text>
<text x="183.6" y="195.4">from</text>
<text x="183.9" y="197.4">camera</text>
<text x="185.7" y="193.3">its</text>
<text x="189.1" y="195.4">it.</text>
<text x="189.2" y="193.3">contacts</text>
<text x="192.1" y="197.4">signal</text>
<text x="198.5" y="193.3">toward</text>
<text x="199" y="197.4">is</text>
<text x="201.8" y="197.4">on</text>
<text x="205.2" y="197.4">a</text>
<text x="206" y="193.3">the</text>
<text x="207.6" y="197.4">header</text>
<text x="210.1" y="193.3">board,</text>
<text x="215.1" y="197.4">GPIO:</text>
<text x="217.3" y="193.3">and</text>
<text x="221.4" y="197.4">0-7</text>
<text x="221.9" y="193.3">the</text>
<text x="226" y="193.3">lens</text>
<text x="226.6" y="197.4">data,</text>
<text x="231.1" y="193.3">then</text>
<text x="232.5" y="197.4">21</text>
<text x="236.1" y="197.4">VSYNC,</text>
<text x="236.4" y="193.3">looks</text>
<text x="177.8" y="199.4">22/23</text>
<text x="177.8" y="201.5">26</text>
<text x="180.3" y="203.5">1u,</text>
<text x="181.4" y="201.5">HREF,</text>
<text x="184.4" y="203.5">and</text>
<text x="185.1" y="199.4">SCCB</text>
<text x="188" y="201.5">27</text>
<text x="189.1" y="203.5">the</text>
<text x="191.3" y="199.4">(I2C1),</text>
<text x="191.6" y="201.5">XCLK</text>
<text x="193.2" y="203.5">sensor's</text>
<text x="197.5" y="201.5">(PWM</text>
<text x="199.1" y="199.4">24</text>
<text x="202.2" y="203.5">software</text>
<text x="202.7" y="199.4">PWDN (pulled</text>
<text x="203.7" y="201.5">5B</text>
<text x="207.4" y="201.5">or</text>
<text x="210.5" y="201.5">PIO),</text>
<text x="211.4" y="203.5">reset.</text>
<text x="216.3" y="201.5">28</text>
<text x="217.1" y="199.4">up:</text>
<text x="219.9" y="201.5">PCLK.</text>
<text x="221.1" y="199.4">asleep</text>
<text x="226.5" y="201.5">RESET has</text>
<text x="228.5" y="199.4">until</text>
<text x="233.9" y="199.4">driven</text>
<text x="237.9" y="201.5">no</text>
<text x="240.9" y="199.4">low),</text>
<text x="241.4" y="201.5">pin:</text>
<text x="246.1" y="201.5">10k</text>
</g>
<text font-size=".5" fill="#840000" x="105.3" y="107.4">Mounting</text>
</svg>
